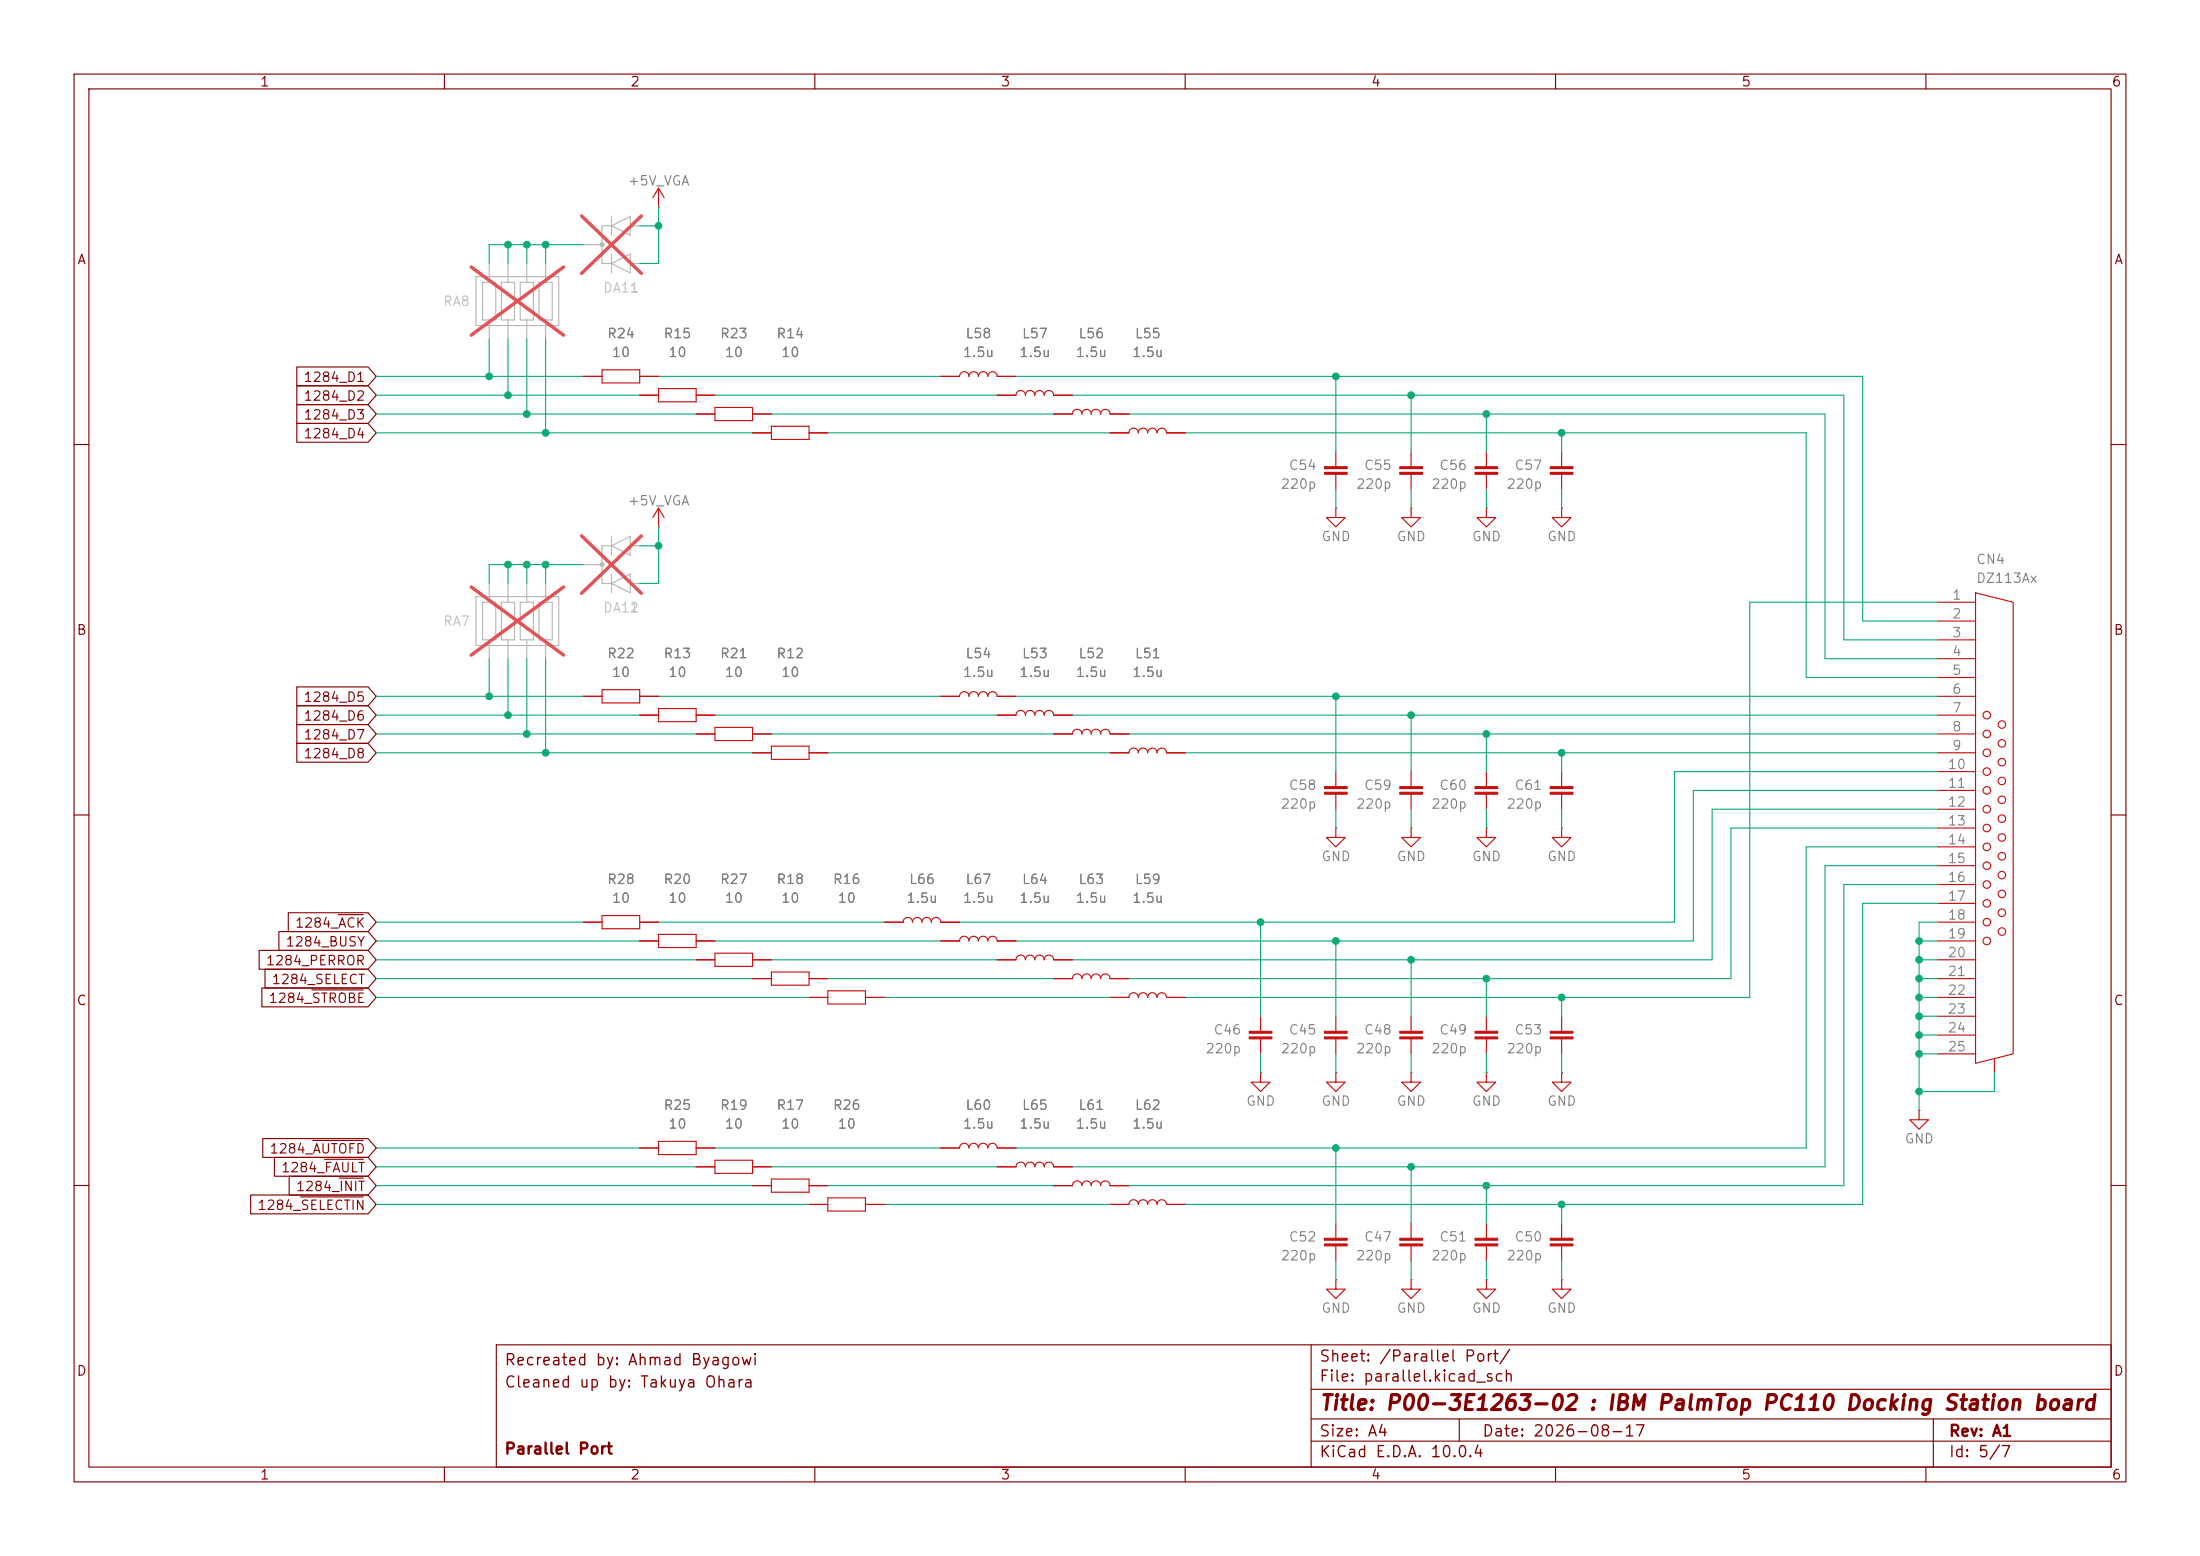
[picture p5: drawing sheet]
<svg xmlns="http://www.w3.org/2000/svg" width="297mm" height="210mm" viewBox="0 0 297 210" stroke-linecap="round" stroke-linejoin="round" font-family="sans-serif">
<g fill="none" stroke="#840000" stroke-width=".15">
<path d="M10 10h277v190h-277zM12 12h273v186h-273zM60 10v2M110 10v2M160 10v2M210 10v2M260 10v2M40.1 57.1h9.6l1.1 1.3-1.1 1.3h-9.6zM40.1 49.5h9.6l1.1 1.3-1.1 1.3h-9.6zM40.1 54.6h9.6l1.1 1.3-1.1 1.3h-9.6zM40.1 52.1h9.6l1.1 1.2-1.1 1.3h-9.6zM10 60h2"/>
<path d="M285 60h2M40.1 97.8h9.6l1.1 1.3-1.1 1.2h-9.6zM40.1 95.2h9.6l1.1 1.3-1.1 1.3h-9.6zM40.1 92.7h9.6l1.1 1.3-1.1 1.3h-9.6zM10 110h2M40.1 100.3h9.6l1.1 1.3-1.1 1.3h-9.6zM285 110h2M35 128.3h14.7l1.1 1.2-1.1 1.3h-14.7zM35.4 133.3h14.3l1.1 1.3-1.1 1.3h-14.3zM35.8 130.8h13.9l1.1 1.3-1.1 1.3h-13.9zM37.7 125.7h12l1.1 1.3-1.1 1.3h-12zM38.9 123.2h10.8l1.1 1.3-1.1 1.2h-10.8z"/>
<path d="M42.1 133.6h6.9M45.7 123.4h3.3M35.5 153.7h14.2l1.1 1.2-1.1 1.3h-14.2zM37 156.2h12.7l1.1 1.3-1.1 1.3h-12.7zM39 158.7h10.7l1.1 1.3-1.1 1.3h-10.7zM42.2 153.9h6.8M43.8 156.5h5.2M45.8 159h3.2M10 160h2M33.8 161.3h15.9l1.1 1.3-1.1 1.2h-15.9zM40.6 161.5h8.4M285 160h2"/>
<path d="M60 198v2M67 181.5h218v16.5h-218zM110 198v2M160 198v2M177 194.5h108M177 191.5h108M177 187.5h108M177 181.5v16.5M197 191.5v3M210 198v2M260 198v2M261 191.5v6.5"/>
</g>
<g fill="none" stroke="#c90c0c" stroke-width=".15">
<path d="M88.9 27.9h.1M88.9 25.4l-.8 1.3M88.9 25.4l.8 1.3M88.9 25.4v2.5M78.7 50.8h2.6M81.3 49.9h5.1v1.8h-5.1zM86.4 53.3h2.5M86.4 50.8h2.5M88.9 52.5h5.1v1.7h-5.1zM94 53.3h2.5M94 55.9h2.5M96.5 55h5.1v1.8h-5.1z"/>
<path d="M101.6 58.4h2.5M101.6 55.9h2.5M104.1 57.5h5.1v1.8h-5.1zM109.2 58.4h2.6M127 50.8h2.5a.63 .63 0 0 1 .7-.6 .63 .63 0 0 1 .6 .6 .63 .63 0 0 1 .6-.6 .63 .63 0 0 1 .7 .6 .63 .63 0 0 1 .6-.6 .63 .63 0 0 1 .6 .6 .63 .63 0 0 1 .7-.6 .63 .63 0 0 1 .6 .6h2.6M134.6 53.3h2.6a.63 .63 0 0 1 .6-.6 .63 .63 0 0 1 .6 .6 .63 .63 0 0 1 .7-.6 .63 .63 0 0 1 .6 .6 .63 .63 0 0 1 .6-.6 .63 .63 0 0 1 .7 .6 .63 .63 0 0 1 .6-.6 .63 .63 0 0 1 .6 .6h2.6M142.2 55.9h2.6a.63 .63 0 0 1 .6-.7 .63 .63 0 0 1 .6 .7 .63 .63 0 0 1 .7-.7 .63 .63 0 0 1 .6 .7 .63 .63 0 0 1 .7-.7 .63 .63 0 0 1 .6 .7 .63 .63 0 0 1 .6-.7 .63 .63 0 0 1 .7 .7h2.5M149.9 58.4h2.5a.63 .63 0 0 1 .6-.6 .63 .63 0 0 1 .7 .6 .63 .63 0 0 1 .6-.6 .63 .63 0 0 1 .6 .6 .63 .63 0 0 1 .7-.6 .63 .63 0 0 1 .6 .6 .63 .63 0 0 1 .6-.6 .63 .63 0 0 1 .7 .6h2.5M88.9 71.1h.1M88.9 68.6v2.5M88.9 68.6l-.8 1.3M88.9 68.6l.8 1.3"/>
<path d="M180.3 68.6v1.3h1.3l-1.3 1.2-1.2-1.2h1.2M180.3 68.6h.1M180.3 61v2M180.3 64v2M190.5 68.6v1.3h1.3l-1.3 1.2-1.3-1.2h1.3M190.5 68.6h.1M190.5 61v2M190.5 64v2M200.7 68.6v1.3h1.2l-1.2 1.2-1.3-1.2h1.3M200.7 68.6h.1M200.7 61v2M200.7 64v2"/>
<path d="M210.8 68.6v1.3h1.3l-1.3 1.2-1.3-1.2h1.3M210.8 68.6h.1M210.8 61v2M210.8 64v2M78.7 94h2.6M81.3 93.1h5.1v1.8h-5.1zM86.4 94h2.5M86.4 96.5h2.5M88.9 95.6h5.1v1.8h-5.1zM94 99.1h2.5M94 96.5h2.5M96.5 98.2h5.1v1.7h-5.1z"/>
<path d="M101.6 99.1h2.5M127 94h2.5a.63 .63 0 0 1 .7-.7 .63 .63 0 0 1 .6 .7 .63 .63 0 0 1 .6-.7 .63 .63 0 0 1 .7 .7 .63 .63 0 0 1 .6-.7 .63 .63 0 0 1 .6 .7 .63 .63 0 0 1 .7-.7 .63 .63 0 0 1 .6 .7h2.6M134.6 96.5h2.6a.63 .63 0 0 1 .6-.6 .63 .63 0 0 1 .6 .6 .63 .63 0 0 1 .7-.6 .63 .63 0 0 1 .6 .6 .63 .63 0 0 1 .6-.6 .63 .63 0 0 1 .7 .6 .63 .63 0 0 1 .6-.6 .63 .63 0 0 1 .6 .6h2.6M142.2 99.1h2.6a.63 .63 0 0 1 .6-.7 .63 .63 0 0 1 .6 .7 .63 .63 0 0 1 .7-.7 .63 .63 0 0 1 .6 .7 .63 .63 0 0 1 .7-.7 .63 .63 0 0 1 .6 .7 .63 .63 0 0 1 .6-.7 .63 .63 0 0 1 .7 .7h2.5M261.6 99.1h5.1M261.6 94h5.1M261.6 96.5h5.1M261.6 81.3h5.1M261.6 83.8h5.1M261.6 86.4h5.1M261.6 88.9h5.1M261.6 91.4h5.1"/>
<path d="M266.7 80l5.1 1.3v60.9l-5.1 1.3zM101.6 101.6h2.5M104.1 100.7h5.1v1.8h-5.1zM109.2 101.6h2.6M149.9 101.6h2.5a.63 .63 0 0 1 .6-.6 .63 .63 0 0 1 .7 .6 .63 .63 0 0 1 .6-.6 .63 .63 0 0 1 .6 .6 .63 .63 0 0 1 .7-.6 .63 .63 0 0 1 .6 .6 .63 .63 0 0 1 .6-.6 .63 .63 0 0 1 .7 .6h2.5M180.3 111.8v1.2h1.3l-1.3 1.3-1.2-1.3h1.2M180.3 111.8h.1M180.3 104.1v2.1M180.3 107.2v2M190.5 111.8v1.2h1.3l-1.3 1.3-1.3-1.3h1.3M190.5 111.8h.1M190.5 104.1v2.1"/>
<path d="M190.5 107.2v2M200.7 111.8v1.2h1.2l-1.2 1.3-1.3-1.3h1.3M200.7 111.8h.1M200.7 104.1v2.1M200.7 107.2v2M210.8 111.8v1.2h1.3l-1.3 1.3-1.3-1.3h1.3M210.8 111.8h.1M210.8 104.1v2.1M210.8 107.2v2M261.6 101.6h5.1M261.6 104.1h5.1M261.6 106.7h5.1"/>
<path d="M261.6 109.2h5.1M261.6 111.8h5.1M261.6 114.3h5.1M261.6 116.8h5.1M261.6 119.4h5.1M78.7 124.5h2.6M81.3 123.6h5.1v1.7h-5.1zM86.4 124.5h2.5M86.4 127h2.5M88.9 126.1h5.1v1.8h-5.1zM94 129.5h2.5M94 127h2.5"/>
<path d="M96.5 128.7h5.1v1.7h-5.1zM101.6 129.5h2.5M101.6 132.1h2.5M104.1 131.2h5.1v1.8h-5.1zM109.2 132.1h2.6M109.2 134.6h2.6M111.8 133.7h5v1.8h-5zM116.8 134.6h2.6M119.4 124.5h2.5a.63 .63 0 0 1 .7-.7 .63 .63 0 0 1 .6 .7 .63 .63 0 0 1 .6-.7 .63 .63 0 0 1 .7 .7 .63 .63 0 0 1 .6-.7 .63 .63 0 0 1 .6 .7 .63 .63 0 0 1 .7-.7 .63 .63 0 0 1 .6 .7h2.5M127 127h2.5a.63 .63 0 0 1 .7-.6 .63 .63 0 0 1 .6 .6 .63 .63 0 0 1 .6-.6 .63 .63 0 0 1 .7 .6 .63 .63 0 0 1 .6-.6 .63 .63 0 0 1 .6 .6 .63 .63 0 0 1 .7-.6 .63 .63 0 0 1 .6 .6h2.6M134.6 129.5h2.6a.63 .63 0 0 1 .6-.6 .63 .63 0 0 1 .6 .6 .63 .63 0 0 1 .7-.6 .63 .63 0 0 1 .6 .6 .63 .63 0 0 1 .6-.6 .63 .63 0 0 1 .7 .6 .63 .63 0 0 1 .6-.6 .63 .63 0 0 1 .6 .6h2.6M142.2 132.1h2.6a.63 .63 0 0 1 .6-.7 .63 .63 0 0 1 .6 .7 .63 .63 0 0 1 .7-.7 .63 .63 0 0 1 .6 .7 .63 .63 0 0 1 .7-.7 .63 .63 0 0 1 .6 .7 .63 .63 0 0 1 .6-.7 .63 .63 0 0 1 .7 .7h2.5"/>
<path d="M149.9 134.6h2.5a.63 .63 0 0 1 .6-.6 .63 .63 0 0 1 .7 .6 .63 .63 0 0 1 .6-.6 .63 .63 0 0 1 .6 .6 .63 .63 0 0 1 .7-.6 .63 .63 0 0 1 .6 .6 .63 .63 0 0 1 .6-.6 .63 .63 0 0 1 .7 .6h2.5M170.2 137.2v2M180.3 137.2v2M190.5 137.2v2M200.7 137.2v2M210.8 137.2v2M261.6 129.5h5.1M261.6 132.1h5.1M261.6 121.9h5.1M261.6 124.5h5.1M261.6 127h5.1M261.6 134.6h5.1"/>
<path d="M261.6 137.2h5.1M261.6 139.7h5.1M86.4 154.9h2.5M88.9 154.1h5.1v1.7h-5.1zM94 154.9h2.5M94 157.5h2.5M96.5 156.6h5.1v1.8h-5.1zM101.6 157.5h2.5M104.1 159.1h5.1v1.8h-5.1zM127 154.9h2.5a.63 .63 0 0 1 .7-.6 .63 .63 0 0 1 .6 .6 .63 .63 0 0 1 .6-.6 .63 .63 0 0 1 .7 .6 .63 .63 0 0 1 .6-.6 .63 .63 0 0 1 .6 .6 .63 .63 0 0 1 .7-.6 .63 .63 0 0 1 .6 .6h2.6M134.6 157.5h2.6a.63 .63 0 0 1 .6-.7 .63 .63 0 0 1 .6 .7 .63 .63 0 0 1 .7-.7 .63 .63 0 0 1 .6 .7 .63 .63 0 0 1 .6-.7 .63 .63 0 0 1 .7 .7 .63 .63 0 0 1 .6-.7 .63 .63 0 0 1 .6 .7h2.6M170.2 144.8v1.3h1.2l-1.2 1.2-1.3-1.2h1.3"/>
<path d="M170.2 144.8h.1M170.2 140.2v2M180.3 144.8v1.3h1.3l-1.3 1.2-1.2-1.2h1.2M180.3 144.8h.1M180.3 140.2v2M190.5 144.8v1.3h1.3l-1.3 1.2-1.3-1.2h1.3M190.5 144.8h.1M190.5 140.2v2M200.7 144.8v1.3h1.2l-1.2 1.2-1.3-1.2h1.3M200.7 144.8h.1M200.7 140.2v2M210.8 144.8v1.3h1.3l-1.3 1.2-1.3-1.2h1.3"/>
<path d="M210.8 144.8h.1M210.8 140.2v2M259.1 149.9v1.2h1.2l-1.2 1.3-1.3-1.3h1.3M259.1 149.9h.1M261.6 142.2h5.1M269.2 142.9v1.9M101.6 160h2.5M109.2 160h2.6M109.2 162.6h2.6M111.8 161.7h5v1.7h-5zM116.8 162.6h2.6M142.2 160h2.6a.63 .63 0 0 1 .6-.6 .63 .63 0 0 1 .6 .6 .63 .63 0 0 1 .7-.6 .63 .63 0 0 1 .6 .6 .63 .63 0 0 1 .7-.6 .63 .63 0 0 1 .6 .6 .63 .63 0 0 1 .6-.6 .63 .63 0 0 1 .7 .6h2.5"/>
<path d="M149.9 162.6h2.5a.63 .63 0 0 1 .6-.7 .63 .63 0 0 1 .7 .7 .63 .63 0 0 1 .6-.7 .63 .63 0 0 1 .6 .7 .63 .63 0 0 1 .7-.7 .63 .63 0 0 1 .6 .7 .63 .63 0 0 1 .6-.7 .63 .63 0 0 1 .7 .7h2.5M180.3 172.7v1.3h1.3l-1.3 1.3-1.2-1.3h1.2M180.3 172.7h.1M180.3 165.1v2M180.3 168.1v2.1M190.5 172.7v1.3h1.3l-1.3 1.3-1.3-1.3h1.3M190.5 172.7h.1M190.5 165.1v2M190.5 168.1v2.1M200.7 172.7v1.3h1.2l-1.2 1.3-1.3-1.3h1.3M200.7 172.7h.1M200.7 165.1v2"/>
<path d="M200.7 168.1v2.1M210.8 172.7v1.3h1.3l-1.3 1.3-1.3-1.3h1.3M210.8 172.7h.1M210.8 165.1v2M210.8 168.1v2.1"/>
<circle cx="268.2" cy="96.5" r=".51"/>
<circle cx="268.2" cy="99.1" r=".51"/>
<circle cx="270.3" cy="97.8" r=".51"/>
<circle cx="268.2" cy="104.1" r=".51"/>
<circle cx="268.2" cy="111.8" r=".51"/>
<circle cx="268.2" cy="119.4" r=".51"/>
<circle cx="268.2" cy="101.6" r=".51"/>
<circle cx="268.2" cy="109.2" r=".51"/>
<circle cx="268.2" cy="116.8" r=".51"/>
<circle cx="268.2" cy="106.7" r=".51"/>
<circle cx="268.2" cy="114.3" r=".51"/>
<circle cx="270.3" cy="110.5" r=".51"/>
<circle cx="270.3" cy="102.9" r=".51"/>
<circle cx="270.3" cy="108" r=".51"/>
<circle cx="270.3" cy="113" r=".51"/>
<circle cx="270.3" cy="100.3" r=".51"/>
<circle cx="270.3" cy="105.4" r=".51"/>
<circle cx="270.3" cy="115.6" r=".51"/>
<circle cx="270.3" cy="118.1" r=".51"/>
<circle cx="268.2" cy="121.9" r=".51"/>
<circle cx="268.2" cy="124.5" r=".51"/>
<circle cx="268.2" cy="127" r=".51"/>
<circle cx="270.3" cy="123.2" r=".51"/>
<circle cx="270.3" cy="120.7" r=".51"/>
<circle cx="270.3" cy="125.7" r=".51"/>
</g>
<g fill="#c90c0c" stroke="#c90c0c" stroke-width=".15">
<path d="M199.1 106.9h3.1v.3h-3.1z"/>
<path d="M199.1 106.2h3.1v.2h-3.1z"/>
<path d="M209.3 106.9h3v.3h-3z"/>
<path d="M209.3 106.2h3v.2h-3z"/>
<path d="M178.8 63.8h3.1v.2h-3.1z"/>
<path d="M178.8 63h3.1v.2h-3.1z"/>
<path d="M189 63.8h3v.2h-3z"/>
<path d="M189 63h3v.2h-3z"/>
<path d="M199.1 63.8h3.1v.2h-3.1z"/>
<path d="M199.1 63h3.1v.2h-3.1z"/>
<path d="M209.3 63.8h3v.2h-3z"/>
<path d="M209.3 63h3v.2h-3z"/>
<path d="M199.1 167.9h3.1v.2h-3.1z"/>
<path d="M199.1 167.1h3.1v.3h-3.1z"/>
<path d="M178.8 167.9h3.1v.2h-3.1z"/>
<path d="M178.8 167.1h3.1v.3h-3.1z"/>
<path d="M189 167.9h3v.2h-3z"/>
<path d="M189 167.1h3v.3h-3z"/>
<path d="M199.1 140h3.1v.2h-3.1z"/>
<path d="M199.1 139.2h3.1v.2h-3.1z"/>
<path d="M209.3 140h3v.2h-3z"/>
<path d="M209.3 139.2h3v.2h-3z"/>
<path d="M209.3 167.9h3v.2h-3z"/>
<path d="M209.3 167.1h3v.3h-3z"/>
<path d="M168.7 140h3v.2h-3z"/>
<path d="M168.7 139.2h3v.2h-3z"/>
<path d="M189 140h3v.2h-3z"/>
<path d="M189 139.2h3v.2h-3z"/>
<path d="M178.8 140h3.1v.2h-3.1z"/>
<path d="M178.8 139.2h3.1v.2h-3.1z"/>
<path d="M189 106.9h3v.3h-3z"/>
<path d="M189 106.2h3v.2h-3z"/>
<path d="M178.8 106.9h3.1v.3h-3.1z"/>
<path d="M178.8 106.2h3.1v.2h-3.1z"/>
</g>
<g fill="none" stroke="#b5b5b5" stroke-width=".15">
<path d="M64.3 37.3h11.1v6.6h-11.1zM65.2 38.1h1.7v5.1h-1.7zM66 35.6v2.5M67.7 38.1h1.8v5.1h-1.8zM68.6 35.6v2.5M70.2 38.1h1.8v5.1h-1.8zM71.1 35.6v2.5M72.8 38.1h1.7v5.1h-1.7zM73.7 35.6v2.5M78.7 33h.1M78.7 33h2.6M82.5 30.5l2.6-1.3v2.6z"/>
<path d="M82.5 35.6l2.6-1.3v2.5zM82.5 29.2v2.6M82.5 34.3v2.5M82.5 30.5h-1.2v5.1h1.2M85.1 35.6h1.3M85.1 30.5h1.3M86.4 35.6h.1M86.4 30.5h.1M66 43.2v2.5M68.6 43.2v2.5M71.1 43.2v2.5M73.7 43.2v2.5"/>
<path d="M66 78.7v2.6M68.6 78.7v2.6M71.1 78.7v2.6M73.7 78.7v2.6M78.7 76.2h.1M78.7 76.2h2.6M82.5 78.7l2.6-1.2v2.5zM82.5 73.7h-1.2v5h1.2M82.5 73.7l2.6-1.3v2.5zM82.5 72.4v2.5M82.5 77.5v2.5M85.1 78.7h1.3"/>
<path d="M85.1 73.7h1.3M86.4 78.7h.1M86.4 73.7h.1M64.3 80.5h11.1v6.6h-11.1zM65.2 81.3h1.7v5.1h-1.7zM66 86.4v2.5M67.7 81.3h1.8v5.1h-1.8zM68.6 86.4v2.5M70.2 81.3h1.8v5.1h-1.8zM71.1 86.4v2.5M72.8 81.3h1.7v5.1h-1.7zM73.7 86.4v2.5"/>
</g>
<path d="M63.6 36l12.5 9.2M76.1 36l-12.5 9.2M78.5 29.1l8.1 7.8M86.6 29.1l-8.1 7.8M63.6 79.2l12.5 9.2M76.1 79.2l-12.5 9.2M78.5 72.3l8.1 7.8M86.6 72.3l-8.1 7.8" fill="none" stroke="#e65255" stroke-width=".46"/>
<g fill="#b5b5b5" stroke="#b5b5b5" stroke-width=".15">
<circle cx="81.3" cy="76.2" r=".25"/>
<circle cx="81.3" cy="33" r=".25"/>
</g>
<g fill="none" stroke="#0dab74" stroke-width=".15">
<path d="M68.6 33v2.6M71.1 33v2.6M73.7 33v2.6M78.7 33h-12.7v2.6M86.4 30.5h2.5M88.9 27.9v7.7h-2.5M50.8 55.9h43.2M50.8 58.4h50.8M50.8 53.3h35.6M50.8 50.8h27.9M66 45.7v5.1M68.6 45.7v7.6"/>
<path d="M71.1 45.7v10.2M73.7 45.7v12.7M88.9 50.8h38.1M96.5 53.3h38.1M104.1 55.9h38.1M111.8 58.4h38.1M137.2 50.8h114.3v33h10.1M144.8 53.3h104.1v33.1h12.7M152.4 55.9h94v33h15.2M160 58.4h83.8v33h17.8M180.3 50.8v10.2M190.5 53.3v7.7"/>
<path d="M200.7 55.9v5.1M210.8 58.4v2.6M68.6 76.2v2.5M71.1 76.2v2.5M73.7 76.2v2.5M78.7 76.2h-12.7v2.5M86.4 73.7h2.5M88.9 71.1v7.6h-2.5M180.3 66v2.6M190.5 66v2.6M200.7 66v2.6M210.8 66v2.6"/>
<path d="M50.8 96.5h35.6M50.8 99.1h43.2M50.8 94h27.9M66 88.9v5.1M68.6 88.9v7.6M71.1 88.9v10.2M73.7 88.9v12.7M88.9 94h38.1M96.5 96.5h38.1M104.1 99.1h38.1M137.2 94h124.4M144.8 96.5h116.8"/>
<path d="M152.4 99.1h109.2M180.3 94v10.1M190.5 96.5v7.6M200.7 99.1v5M261.6 81.3h-25.4v53.3h-76.2M50.8 101.6h50.8M111.8 101.6h38.1M160 101.6h101.6M180.3 109.2v2.6M190.5 109.2v2.6M200.7 109.2v2.6M210.8 101.6v2.5"/>
<path d="M210.8 109.2v2.6M261.6 104.1h-35.5v20.4h-96.6M261.6 106.7h-33v20.3h-91.4M261.6 114.3h-17.8v40.6h-106.6M261.6 111.8h-27.9v20.3h-81.3M261.6 109.2h-30.5v20.3h-86.3M261.6 116.8h-15.2v40.7h-101.6M261.6 119.4h-12.7v40.6h-96.5M50.8 124.5h27.9M50.8 127h35.6M50.8 132.1h50.8M50.8 129.5h43.2"/>
<path d="M50.8 134.6h58.4M88.9 124.5h30.5M96.5 127h30.5M104.1 129.5h30.5M111.8 132.1h30.4M119.4 134.6h30.5M170.2 124.5v12.7M180.3 127v10.2M190.5 129.5v7.7M200.7 132.1v5.1M210.8 134.6v2.6M259.1 127h2.5"/>
<path d="M259.1 132.1h2.5M259.1 129.5h2.5M259.1 134.6h2.5M259.1 137.2h2.5M259.1 139.7h2.5M261.6 124.5h-2.5v25.4M261.6 121.9h-10.1v40.7h-91.5M50.8 154.9h35.6M50.8 157.5h43.2M96.5 154.9h30.5M104.1 157.5h30.5M170.2 142.2v2.6"/>
<path d="M180.3 142.2v2.6M180.3 154.9v10.2M190.5 142.2v2.6M190.5 157.5v7.6M200.7 142.2v2.6M210.8 142.2v2.6M259.1 142.2h2.5M269.2 144.8v2.5h-10.1M50.8 160h50.8M50.8 162.6h58.4M111.8 160h30.4M119.4 162.6h30.5"/>
<path d="M180.3 170.2v2.5M190.5 170.2v2.5M200.7 160v5.1M200.7 170.2v2.5M210.8 162.6v2.5M210.8 170.2v2.5"/>
</g>
<g fill="#0dab74" stroke="#0dab74" stroke-width=".14">
<circle cx="68.6" cy="33" r=".46"/>
<circle cx="88.9" cy="30.5" r=".46"/>
<circle cx="71.1" cy="55.9" r=".46"/>
<circle cx="68.6" cy="53.3" r=".46"/>
<circle cx="66" cy="50.8" r=".46"/>
<circle cx="71.1" cy="33" r=".46"/>
<circle cx="73.7" cy="33" r=".46"/>
<circle cx="71.1" cy="76.2" r=".46"/>
<circle cx="73.7" cy="58.4" r=".46"/>
<circle cx="68.6" cy="76.2" r=".46"/>
<circle cx="73.7" cy="76.2" r=".46"/>
<circle cx="66" cy="94" r=".46"/>
<circle cx="68.6" cy="96.5" r=".46"/>
<circle cx="88.9" cy="73.7" r=".46"/>
<circle cx="71.1" cy="99.1" r=".46"/>
<circle cx="73.7" cy="101.6" r=".46"/>
<circle cx="190.5" cy="53.3" r=".46"/>
<circle cx="190.5" cy="96.5" r=".46"/>
<circle cx="200.7" cy="99.1" r=".46"/>
<circle cx="180.3" cy="94" r=".46"/>
<circle cx="180.3" cy="50.8" r=".46"/>
<circle cx="180.3" cy="154.9" r=".46"/>
<circle cx="170.2" cy="124.5" r=".46"/>
<circle cx="259.1" cy="127" r=".46"/>
<circle cx="210.8" cy="101.6" r=".46"/>
<circle cx="210.8" cy="162.6" r=".46"/>
<circle cx="200.7" cy="160" r=".46"/>
<circle cx="190.5" cy="157.5" r=".46"/>
<circle cx="180.3" cy="127" r=".46"/>
<circle cx="190.5" cy="129.5" r=".46"/>
<circle cx="210.8" cy="134.6" r=".46"/>
<circle cx="200.7" cy="132.1" r=".46"/>
<circle cx="259.1" cy="134.6" r=".46"/>
<circle cx="259.1" cy="137.2" r=".46"/>
<circle cx="259.1" cy="139.7" r=".46"/>
<circle cx="259.1" cy="142.2" r=".46"/>
<circle cx="259.1" cy="132.1" r=".46"/>
<circle cx="259.1" cy="129.5" r=".46"/>
<circle cx="259.1" cy="147.3" r=".46"/>
<circle cx="210.8" cy="58.4" r=".46"/>
<circle cx="200.7" cy="55.9" r=".46"/>
</g>
<text font-size="2" fill="#840000" x="178" y="190.8">Title: P00-3E1263-02 : IBM PalmTop PC110 Docking Station board</text>
<g font-size="1.5" fill="#840000">
<text x="68" y="184.7">Recreated by: Ahmad Byagowi</text>
<text x="178" y="184.2">Sheet: /Parallel Port/</text>
<text x="68" y="187.7">Cleaned up by: Takuya Ohara</text>
<text x="178" y="186.9">File: parallel.kicad_sch</text>
<text x="68" y="196.7">Parallel Port</text>
<text x="178" y="197.1">KiCad E.D.A. 10.0.4</text>
<text x="178" y="194.3">Size: A4</text>
<text x="200" y="194.3">Date: 2026-08-17</text>
<text x="263" y="194.3">Rev: A1</text>
<text x="263" y="197.1">Id: 5/7</text>
</g>
<g font-size="1.3" fill="#840000">
<text x="35" y="12">1</text>
<text x="85" y="12">2</text>
<text x="135" y="12">3</text>
<text x="185" y="12">4</text>
<text x="235" y="12">5</text>
<text x="285" y="12">6</text>
<text x="10.3" y="36">A</text>
<text x="285.3" y="36">A</text>
<text x="40.9" y="51.9">1284_D1</text>
<text x="40.9" y="59.5">1284_D4</text>
<text x="40.9" y="56.9">1284_D3</text>
<text x="40.9" y="54.4">1284_D2</text>
<text x="10.3" y="86">B</text>
<text x="285.3" y="86">B</text>
<text x="40.9" y="95">1284_D5</text>
<text x="40.9" y="100.1">1284_D7</text>
<text x="40.9" y="97.6">1284_D6</text>
<text x="40.9" y="102.7">1284_D8</text>
<text x="39.7" y="125.5">1284_ACK</text>
<text x="35.8" y="130.6">1284_PERROR</text>
<text x="38.5" y="128.1">1284_BUSY</text>
<text x="10.3" y="136">C</text>
<text x="36.2" y="135.7">1284_STROBE</text>
<text x="36.6" y="133.1">1284_SELECT</text>
<text x="285.3" y="136">C</text>
<text x="36.3" y="156">1284_AUTOFD</text>
<text x="37.9" y="158.5">1284_FAULT</text>
<text x="39.9" y="161.1">1284_INIT</text>
<text x="34.7" y="163.6">1284_SELECTIN</text>
<text x="10.3" y="186">D</text>
<text x="285.3" y="186">D</text>
<text x="35" y="200">1</text>
<text x="85" y="200">2</text>
<text x="135" y="200">3</text>
<text x="185" y="200">4</text>
<text x="235" y="200">5</text>
<text x="285" y="200">6</text>
</g>
<g font-size="1.3" fill="#808080">
<text x="84.7" y="25.4">+5V_VGA</text>
<text x="81.9" y="46">R24</text>
<text x="89.5" y="46">R15</text>
<text x="97.1" y="46">R23</text>
<text x="104.7" y="46">R14</text>
<text x="130.3" y="46">L58</text>
<text x="137.9" y="46">L57</text>
<text x="145.5" y="46">L56</text>
<text x="153.1" y="46">L55</text>
<text x="82.5" y="48.5">10</text>
<text x="90.1" y="48.5">10</text>
<text x="97.7" y="48.5">10</text>
<text x="105.4" y="48.5">10</text>
<text x="129.9" y="48.5">1.5u</text>
<text x="137.5" y="48.5">1.5u</text>
<text x="145.1" y="48.5">1.5u</text>
<text x="152.8" y="48.5">1.5u</text>
<text x="173.9" y="63.7">C54</text>
<text x="184.1" y="63.7">C55</text>
<text x="194.2" y="63.7">C56</text>
<text x="204.4" y="63.7">C57</text>
<text x="84.7" y="68.5">+5V_VGA</text>
<text x="172.8" y="66.3">220p</text>
<text x="183" y="66.3">220p</text>
<text x="193.1" y="66.3">220p</text>
<text x="203.3" y="66.3">220p</text>
<text x="178.3" y="73.4">GND</text>
<text x="188.5" y="73.4">GND</text>
<text x="198.6" y="73.4">GND</text>
<text x="208.8" y="73.4">GND</text>
<text x="266.7" y="76.4">CN4</text>
<text x="263.5" y="81.3">1</text>
<text x="263.5" y="83.8">2</text>
<text x="266.7" y="79">DZ113Ax</text>
<text x="81.9" y="89.1">R22</text>
<text x="89.5" y="89.1">R13</text>
<text x="97.1" y="89.1">R21</text>
<text x="104.7" y="89.1">R12</text>
<text x="130.3" y="89.1">L54</text>
<text x="137.9" y="89.1">L53</text>
<text x="145.5" y="89.1">L52</text>
<text x="153.1" y="89.1">L51</text>
<text x="263.5" y="86.3">3</text>
<text x="263.5" y="88.9">4</text>
<text x="82.5" y="91.7">10</text>
<text x="90.1" y="91.7">10</text>
<text x="97.7" y="91.7">10</text>
<text x="105.4" y="91.7">10</text>
<text x="129.9" y="91.7">1.5u</text>
<text x="137.5" y="91.7">1.5u</text>
<text x="145.1" y="91.7">1.5u</text>
<text x="152.8" y="91.7">1.5u</text>
<text x="263.5" y="91.4">5</text>
<text x="263.5" y="94">6</text>
<text x="263.5" y="96.5">7</text>
<text x="263.5" y="99">8</text>
<text x="263.5" y="101.6">9</text>
<text x="173.9" y="106.9">C58</text>
<text x="184.1" y="106.9">C59</text>
<text x="194.2" y="106.9">C60</text>
<text x="204.4" y="106.9">C61</text>
<text x="262.8" y="104.1">10</text>
<text x="262.8" y="106.7">11</text>
<text x="172.8" y="109.5">220p</text>
<text x="183" y="109.5">220p</text>
<text x="193.1" y="109.5">220p</text>
<text x="203.3" y="109.5">220p</text>
<text x="262.8" y="109.2">12</text>
<text x="262.8" y="111.7">13</text>
<text x="81.9" y="119.6">R28</text>
<text x="89.5" y="119.6">R20</text>
<text x="97.1" y="119.6">R27</text>
<text x="104.7" y="119.6">R18</text>
<text x="112.4" y="119.6">R16</text>
<text x="122.6" y="119.6">L66</text>
<text x="130.3" y="119.6">L67</text>
<text x="137.9" y="119.6">L64</text>
<text x="145.5" y="119.6">L63</text>
<text x="153.1" y="119.6">L59</text>
<text x="178.3" y="116.5">GND</text>
<text x="188.5" y="116.5">GND</text>
<text x="198.6" y="116.5">GND</text>
<text x="208.8" y="116.5">GND</text>
<text x="262.8" y="114.3">14</text>
<text x="262.8" y="116.8">15</text>
<text x="262.8" y="119.4">16</text>
<text x="82.5" y="122.2">10</text>
<text x="90.1" y="122.2">10</text>
<text x="97.7" y="122.2">10</text>
<text x="105.4" y="122.2">10</text>
<text x="113" y="122.2">10</text>
<text x="122.3" y="122.2">1.5u</text>
<text x="129.9" y="122.2">1.5u</text>
<text x="137.5" y="122.2">1.5u</text>
<text x="145.1" y="122.2">1.5u</text>
<text x="152.8" y="122.2">1.5u</text>
<text x="262.8" y="121.9">17</text>
<text x="262.8" y="124.4">18</text>
<text x="262.8" y="127">19</text>
<text x="262.8" y="129.5">20</text>
<text x="262.8" y="132.1">21</text>
<text x="262.8" y="134.6">22</text>
<text x="262.8" y="137.1">23</text>
<text x="162.6" y="142.5">220p</text>
<text x="163.7" y="139.9">C46</text>
<text x="172.8" y="142.5">220p</text>
<text x="173.9" y="139.9">C45</text>
<text x="183" y="142.5">220p</text>
<text x="184.1" y="139.9">C48</text>
<text x="193.1" y="142.5">220p</text>
<text x="194.2" y="139.9">C49</text>
<text x="203.3" y="142.5">220p</text>
<text x="204.4" y="139.9">C53</text>
<text x="262.8" y="139.7">24</text>
<text x="262.8" y="142.2">25</text>
<text x="168.1" y="149.6">GND</text>
<text x="178.3" y="149.6">GND</text>
<text x="188.5" y="149.6">GND</text>
<text x="198.6" y="149.6">GND</text>
<text x="208.8" y="149.6">GND</text>
<text x="89.5" y="150.1">R25</text>
<text x="90.1" y="152.6">10</text>
<text x="97.1" y="150.1">R19</text>
<text x="97.7" y="152.6">10</text>
<text x="104.7" y="150.1">R17</text>
<text x="105.4" y="152.6">10</text>
<text x="112.4" y="150.1">R26</text>
<text x="113" y="152.6">10</text>
<text x="129.9" y="152.6">1.5u</text>
<text x="130.3" y="150.1">L60</text>
<text x="137.5" y="152.6">1.5u</text>
<text x="137.9" y="150.1">L65</text>
<text x="145.1" y="152.6">1.5u</text>
<text x="145.5" y="150.1">L61</text>
<text x="152.8" y="152.6">1.5u</text>
<text x="153.1" y="150.1">L62</text>
<text x="257" y="154.6">GND</text>
<text x="173.9" y="167.9">C52</text>
<text x="184.1" y="167.9">C47</text>
<text x="194.2" y="167.9">C51</text>
<text x="204.4" y="167.9">C50</text>
<text x="172.8" y="170.4">220p</text>
<text x="183" y="170.4">220p</text>
<text x="193.1" y="170.4">220p</text>
<text x="203.3" y="170.4">220p</text>
<text x="178.3" y="177.5">GND</text>
<text x="188.5" y="177.5">GND</text>
<text x="198.6" y="177.5">GND</text>
<text x="208.8" y="177.5">GND</text>
</g>
<g font-size="1.3" fill="#bfbfbf">
<text x="59.7" y="41.6">RA8</text>
<text x="81.3" y="39.8">DA11</text>
<text x="81.3" y="83">DA12</text>
<text x="84.9" y="83">1</text>
<text x="59.7" y="84.8">RA7</text>
</g>
</svg>
